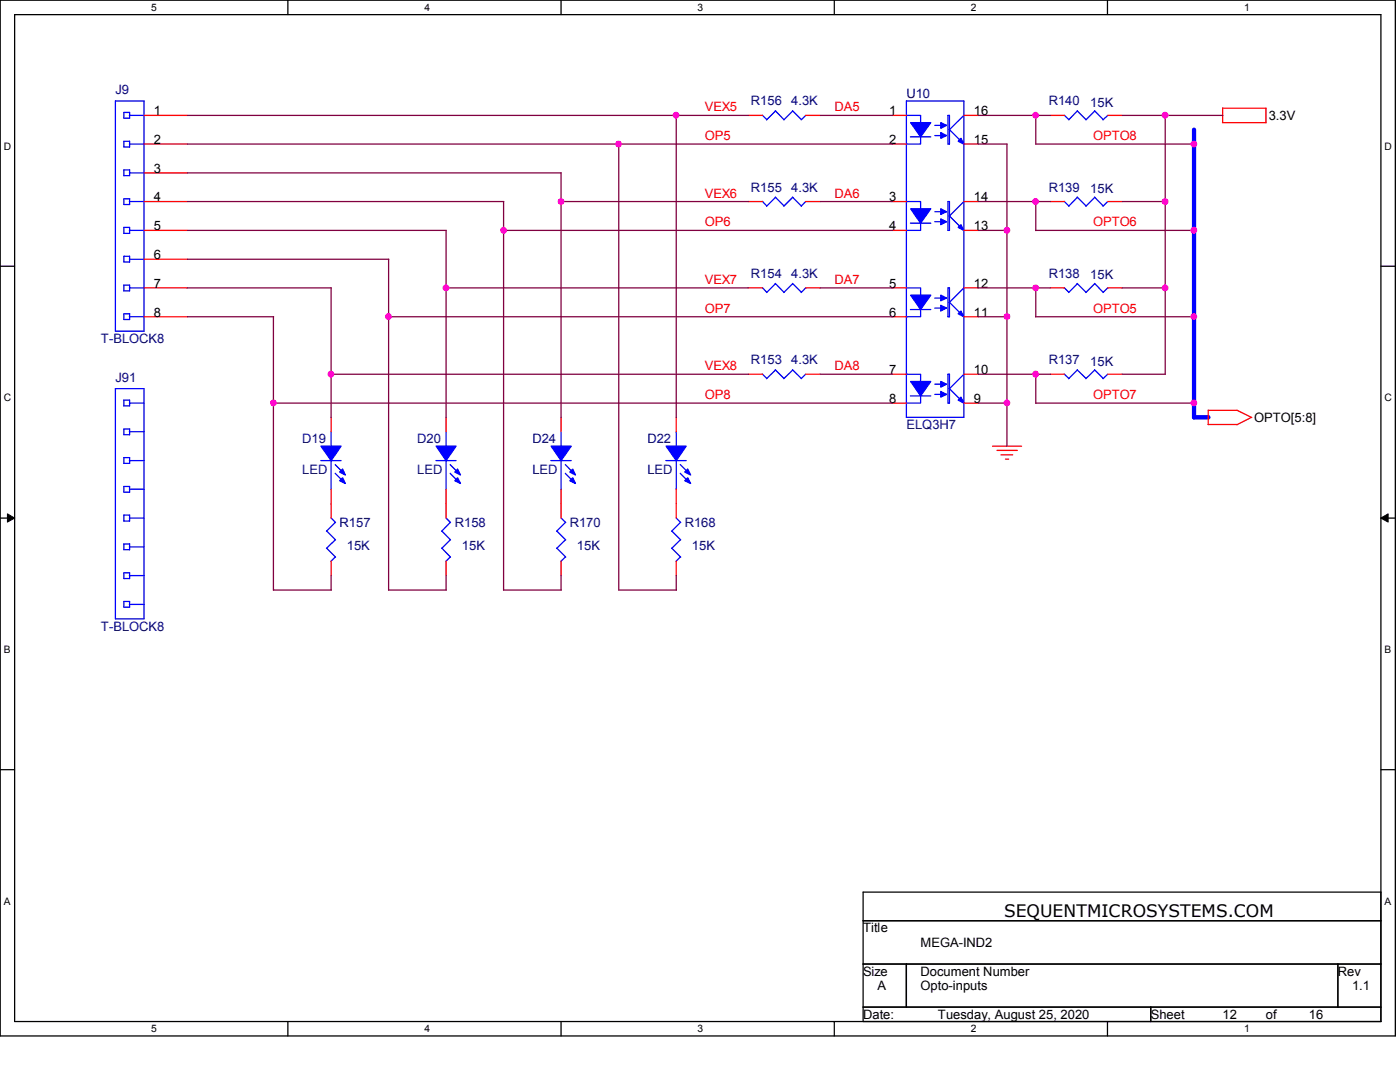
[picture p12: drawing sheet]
<svg xmlns="http://www.w3.org/2000/svg" width="279mm" height="216mm" viewBox="0 0 279 216" stroke-linecap="round" stroke-linejoin="round" font-family="sans-serif">
<path d="M0 0h278.5v206.7h-278.5zM2.9 2.9h272.7v200.9h-272.7z" fill="none" stroke="#000" stroke-width=".25"/>
<g fill="#fff">
<path d="M30.2 .3h1.1v2.3h-1.1z"/>
<path d="M30.2 204.1h1.1v2.3h-1.1z"/>
</g>
<path d="M57.4 0v2.9M57.4 203.8v2.9" fill="none" stroke="#000" stroke-width=".25"/>
<g fill="#fff">
<path d="M84.7 .3h1.1v2.3h-1.1z"/>
<path d="M84.7 204.1h1.1v2.3h-1.1z"/>
</g>
<path d="M112 0v2.9M112 203.8v2.9" fill="none" stroke="#000" stroke-width=".25"/>
<g fill="#fff">
<path d="M139.2 .3h1.1v2.3h-1.1z"/>
<path d="M139.2 204.1h1.1v2.3h-1.1z"/>
</g>
<path d="M166.5 0v2.9M166.5 203.8v2.9" fill="none" stroke="#000" stroke-width=".25"/>
<g fill="#fff">
<path d="M193.8 .3h1.1v2.3h-1.1z"/>
<path d="M193.8 204.1h1.1v2.3h-1.1z"/>
</g>
<path d="M221 0v2.9M221 203.8v2.9" fill="none" stroke="#000" stroke-width=".25"/>
<g fill="#fff">
<path d="M248.3 .3h1.1v2.3h-1.1z"/>
<path d="M248.3 204.1h1.1v2.3h-1.1z"/>
<path d="M.8 28h1.4v2.3h-1.4z"/>
<path d="M276.3 28h1.4v2.3h-1.4z"/>
<path d="M.8 78.2h1.4v2.3h-1.4z"/>
<path d="M276.3 78.2h1.4v2.3h-1.4z"/>
</g>
<path d="M0 53.1h2.9M275.6 53.1h2.9" fill="none" stroke="#000" stroke-width=".25"/>
<g fill="#fff">
<path d="M.8 128.5h1.3v2.2h-1.3z"/>
<path d="M276.3 128.5h1.3v2.2h-1.3z"/>
</g>
<path d="M0 103.4h2.9M275.6 103.4h2.9" fill="none" stroke="#000" stroke-width=".25"/>
<path d="M1.5 102.5l1.4 .9-1.4 .8zM275.6 103.4l1.4-.9v1.7z" fill="#000" stroke="#000" stroke-width=".2"/>
<g fill="#fff">
<path d="M.8 178.7h1.3v2.2h-1.3z"/>
<path d="M276.3 178.7h1.3v2.2h-1.3z"/>
</g>
<path d="M0 153.6h2.9M275.6 153.6h2.9M172.3 178h103.3v25.8h-103.3zM172.3 183.7h103.3M172.3 192.4h103.3M180.9 192.4v8.6M267 192.4v8.6M172.3 201h103.3M229.7 201v2.8" fill="none" stroke="#000" stroke-width=".25"/>
<g fill="none" stroke="#f00" stroke-width=".25">
<path d="M28.7 23h8.7M28.7 28.7h8.7M28.7 34.5h8.7M149.3 23h2.9M160.8 23h2.9M178 23h2.9M178 28.7h2.9M192.4 23h2.8M192.4 28.7h2.8M209.6 23h2.8M221.1 23h2.8M244 24.5h8.6"/>
<path d="M244 21.5v3M244 21.6h8.7M252.6 21.6v2.9M28.7 40.2h8.7M28.7 57.4h8.7M28.7 46h8.7M28.7 51.7h8.7M149.3 40.2h2.9M149.3 57.4h2.9M160.8 40.2h2.9M160.8 57.4h2.9M178 40.2h2.9"/>
<path d="M178 57.4h2.9M178 46h2.9M192.4 40.2h2.8M192.4 57.4h2.8M192.4 46h2.8M209.6 40.2h2.8M209.6 57.4h2.8M221.1 40.2h2.8M221.1 57.4h2.8M28.7 63.2h8.7M149.3 74.7h2.9M160.8 74.7h2.9"/>
<path d="M178 74.7h2.9M178 63.2h2.9M192.4 74.7h2.8M192.4 63.2h2.8M209.6 74.7h2.8M221.1 74.7h2.8M66.1 83.3v2.8M66.1 97.6v5.8M89 83.3v2.8M89 97.6v5.8M112 83.3v2.8M112 97.6v5.8"/>
<path d="M135 83.3v2.8M135 97.6v5.8M178 80.4h2.9M192.4 80.4h2.8M198.1 89h5.8M199 89.9h4M199.8 90.8h2.3M200.7 91.6h.6M241.1 84.7h5.8M241.1 81.8v2.9M241.1 81.9h5.8M246.9 81.9l2.9 1.4"/>
<path d="M249.8 83.3l-3 1.5M66.1 112v2.9M89 112v2.9M112 112v2.9M135 112v2.9"/>
</g>
<g fill="none" stroke="#00f" stroke-width=".25">
<path d="M23 20.2h5.7v45.9h-5.7zM24.7 22.4h1.2v1.2h-1.2zM24.7 28.2h1.2v1.1h-1.2zM24.7 33.9h1.2v1.2h-1.2zM24.7 39.7h1.2v1.1h-1.2zM25.8 23h2.9M25.8 28.7h2.9M25.8 34.5h2.9M152.1 23l.9 .9M154.7 22.1l1.8 1.8M154.7 39.3l1.8 1.8M154.8 22.1l-1.8 1.8"/>
<path d="M154.8 39.4l-1.8 1.7M158.2 22.1l1.7 1.8M158.2 39.3l1.7 1.8M158.2 22.1l-1.8 1.8M158.2 39.4l-1.8 1.7M160.8 23l-.9 .9M180.9 23h2.8v5.7h-2.8M180.9 20.2h11.5v63.1h-11.5zM181.7 27.3h4.1M186.6 25h2.3M186.6 27.1h2.3M189.2 23h.3v5.7h-.3z"/>
<path d="M189.4 25.8l3 2.9M192.4 23l-3 2.9M212.4 23l.9 .9M215 22.1l1.7 1.8M215 39.3l1.7 1.8M215 22.1l-1.7 1.8M215 39.4l-1.7 1.7M218.4 22.1l1.8 1.8M218.4 39.3l1.8 1.8M218.5 22.1l-1.8 1.8M218.5 39.4l-1.8 1.7M221.1 23l-1 .9"/>
<path d="M24.7 45.4h1.2v1.2h-1.2zM24.7 51.1h1.2v1.2h-1.2zM24.7 56.9h1.2v1.1h-1.2zM25.8 40.2h2.9M25.8 46h2.9M25.8 57.4h2.9M25.8 51.7h2.9M152.1 40.2l.9 .9M152.1 57.4l.9 .9M154.7 56.6l1.8 1.7M154.8 56.6l-1.8 1.8M158.2 56.6l1.7 1.7"/>
<path d="M158.2 56.6l-1.8 1.8M160.8 40.2l-.9 .9M160.8 57.4l-.9 1M180.9 40.2h2.8v5.8h-2.8M180.9 57.4h2.8v5.8h-2.8M181.7 44.5h4.1M186.6 42.2h2.3M186.6 44.2h2.3M186.6 59.5h2.3M189.2 40.2h.3v5.8h-.3zM189.2 57.4h.3v5.8h-.3zM189.4 43.1l3 2.9"/>
<path d="M192.4 40.2l-3 2.9M192.4 57.4l-3 3M212.4 57.4l.9 .9M212.4 40.2l.9 .9M216.7 58.3l-1.7-1.7-1.7 1.8M218.4 56.6l1.8 1.7M218.5 56.6l-1.8 1.8M221.1 57.4l-1 1M221.1 40.2l-1 .9M23 77.6h5.7v45.9h-5.7zM24.7 79.8h1.2v1.2h-1.2zM24.7 62.6h1.2v1.2h-1.2z"/>
<path d="M25.8 63.2h2.9M152.1 74.6l.9 .9M154.7 73.8l1.8 1.7M154.8 73.8l-1.8 1.8M158.2 73.8l1.7 1.7M158.2 73.8l-1.8 1.8M160.8 74.7l-.9 .9M180.9 74.7h2.8v5.7h-2.8M181.7 79h4.1M181.7 61.8h4.1M186.6 78.7h2.3M186.6 76.7h2.3"/>
<path d="M186.6 61.5h2.3M189.2 74.7h.3v5.7h-.3zM189.4 77.5l3 2.9M189.4 60.3l3 2.9M192.4 74.7l-3 2.9M212.4 74.6l.9 .9M215 73.8l1.7 1.7M215 73.8l-1.7 1.8M218.4 73.8l1.8 1.7M218.5 73.8l-1.8 1.8M221.1 74.7l-1 .9M24.7 85.6h1.2v1.1h-1.2z"/>
<path d="M24.7 91.3h1.2v1.2h-1.2zM24.7 97.1h1.2v1.1h-1.2zM25.8 80.4h2.9M25.8 86.1h2.9M25.8 97.6h2.9M25.8 91.9h2.9M64 91.9h4.1M66.1 86.1v3M66.1 91.9v5.8M66.9 92.7l1.8 1.8M66.9 94.4l1.8 1.8M87 91.9h4"/>
<path d="M89 86.1v3M89 91.9v5.8M89.8 92.7l1.8 1.8M89.8 94.4l1.8 1.8M109.9 91.9h4.1M112 86.1v3M112 91.9v5.8M112.8 92.7l1.8 1.8M112.8 94.4l1.8 1.8M132.9 91.9h4M135 86.1v3M135 91.9v5.8"/>
<path d="M135.8 92.7l1.7 1.8M135.8 94.4l1.7 1.8M24.7 102.8h1.2v1.2h-1.2zM24.7 108.5h1.2v1.2h-1.2zM24.7 114.3h1.2v1.1h-1.2zM25.8 114.9h2.9M25.8 109.1h2.9M25.8 103.4h2.9M65.2 106l1.8 1.7M65.2 109.4l1.8 1.8M66.1 103.4l.9 .9M66.9 104.2l-1.7 1.8"/>
<path d="M66.9 107.7l-1.7 1.7M66.9 111.1l-.9 .9M88.2 106l1.7 1.7M88.2 109.4l1.7 1.8M89 103.4l.9 .9M89.9 104.2l-1.8 1.8M89.9 107.7l-1.8 1.7M89.9 111.1l-.9 .9M111.1 106l1.8 1.7M111.1 109.4l1.8 1.8M112 103.4l.9 .9M112.9 104.2l-1.8 1.8"/>
<path d="M112.9 107.7l-1.8 1.7M112.9 111.1l-1 .9M134.1 106l1.7 1.7M134.1 109.4l1.7 1.8M135 103.4l.8 .9M135.8 104.2l-1.8 1.8M135.8 107.7l-1.8 1.7M135.8 111.1l-.9 .9M24.7 120h1.2v1.2h-1.2zM25.8 120.6h2.9"/>
</g>
<g fill="#00f" stroke="#00f" stroke-width=".25">
<path d="M64.1 89h4l-2 2.9z" fill-rule="evenodd"/>
<path d="M68.4 95.3l.5 1.2-1.1-.6z" fill-rule="evenodd"/>
<path d="M68.4 93.6l.5 1.2-1.1-.6z" fill-rule="evenodd"/>
<path d="M110 89h4l-2 2.9z" fill-rule="evenodd"/>
<path d="M114.3 95.3l.6 1.2-1.2-.6z" fill-rule="evenodd"/>
<path d="M113.7 94.2l.6-.6 .6 1.2z" fill-rule="evenodd"/>
<path d="M181.7 76.1h4.1l-2.1 2.9z" fill-rule="evenodd"/>
<path d="M187.7 78.1l1.2 .6-1.2 .5z" fill-rule="evenodd"/>
<path d="M187.7 76.1l1.2 .6-1.2 .6z" fill-rule="evenodd"/>
<path d="M191.8 79.2l.6 1.2-1.2-.6z" fill-rule="evenodd"/>
<path d="M191.8 27.6l.6 1.1-1.2-.5z" fill-rule="evenodd"/>
<path d="M181.7 24.5h4.1l-2.1 2.8z" fill-rule="evenodd"/>
<path d="M187.7 24.5l1.2 .5-1.2 .6z" fill-rule="evenodd"/>
<path d="M187.7 26.5l1.2 .6-1.2 .5z" fill-rule="evenodd"/>
<path d="M191.8 44.8l.6 1.2-1.2-.6z" fill-rule="evenodd"/>
<path d="M181.7 41.7h4.1l-2.1 2.8z" fill-rule="evenodd"/>
<path d="M187.7 41.7l1.2 .5-1.2 .6z" fill-rule="evenodd"/>
<path d="M187.7 43.7l1.2 .5-1.2 .6z" fill-rule="evenodd"/>
<path d="M191.2 62.6l.6-.5 .6 1.1z" fill-rule="evenodd"/>
<path d="M187.7 58.9l1.2 .6-1.2 .5z" fill-rule="evenodd"/>
<path d="M187.7 60.9l1.2 .6-1.2 .6z" fill-rule="evenodd"/>
<path d="M181.7 58.9h4.1l-2.1 2.9z" fill-rule="evenodd"/>
<path d="M132.9 89h4l-1.9 2.9z" fill-rule="evenodd"/>
<path d="M137.2 95.3l.6 1.2-1.1-.6z" fill-rule="evenodd"/>
<path d="M137.2 93.6l.6 1.2-1.1-.6z" fill-rule="evenodd"/>
<path d="M87 89h4l-2 2.9z" fill-rule="evenodd"/>
<path d="M91.3 95.3l.6 1.2-1.1-.6z" fill-rule="evenodd"/>
<path d="M91.3 93.6l.6 1.2-1.1-.6z" fill-rule="evenodd"/>
</g>
<path d="M238.3 25.9v57.4M238.3 83.3h2.9" fill="none" stroke="#00f" stroke-width=".85"/>
<g fill="none" stroke="#800040" stroke-width=".25">
<path d="M37.3 34.5h74.7M37.3 23h112.1M37.4 28.7h140.7M112 34.5v48.8M123.5 28.7v89h11.5M135 23v60.3M163.7 23h14.4M195.2 28.7h5.8M195.2 23h14.4M201 28.7v60.4M206.7 28.7h31.6M206.7 23v5.8"/>
<path d="M223.9 23h20.2M232.5 23v51.7M37.4 57.4h28.7M37.4 40.2h63.1M37.4 46h51.7M37.4 51.7h40.2M66.1 57.4v25.9M77.6 51.7v66h11.5M89 57.4h60.4M89 46v37.3M100.5 40.2v77.5h11.5M100.5 46h77.6"/>
<path d="M112 40.2h37.4M163.7 57.4h14.4M163.7 40.2h14.4M195.2 57.4h14.4M195.2 40.2h14.4M195.2 46h5.8M206.7 40.2v5.8M206.7 57.4v5.8M206.7 46h31.6M223.9 57.4h8.7M223.9 40.2h8.7M37.4 63.2h17.2"/>
<path d="M54.6 63.2v54.5h11.5M66.1 74.7h83.3M77.6 63.2h100.5M163.7 74.7h14.4M195.2 74.7h14.4M195.2 63.2h5.8M206.7 74.7v5.8M206.7 63.2h31.6M223.9 74.7h8.7M54.6 80.4h123.5M195.2 80.4h5.8M206.7 80.4h31.6"/>
<path d="M66.1 114.9v2.9M89 114.9v2.9M112 114.9v2.9M135 114.9v2.9"/>
</g>
<g fill="#f0f" stroke="#f0f" stroke-width=".25">
<circle cx="123.4" cy="28.7" r=".55"/>
<circle cx="66" cy="74.7" r=".56"/>
<circle cx="201" cy="80.4" r=".55"/>
<circle cx="206.7" cy="57.4" r=".55"/>
<circle cx="206.7" cy="23" r=".55"/>
<circle cx="201" cy="63.2" r=".55"/>
<circle cx="134.9" cy="23" r=".55"/>
<circle cx="89" cy="57.4" r=".56"/>
<circle cx="238.3" cy="63.2" r=".55"/>
<circle cx="112" cy="40.2" r=".55"/>
<circle cx="232.5" cy="57.4" r=".56"/>
<circle cx="206.7" cy="74.7" r=".56"/>
<circle cx="77.5" cy="63.2" r=".55"/>
<circle cx="232.5" cy="23" r=".56"/>
<circle cx="232.5" cy="40.2" r=".56"/>
<circle cx="54.6" cy="80.4" r=".55"/>
<circle cx="238.3" cy="80.4" r=".55"/>
<circle cx="200.9" cy="46" r=".56"/>
<circle cx="206.7" cy="40.2" r=".55"/>
<circle cx="100.5" cy="46" r=".56"/>
<circle cx="238.2" cy="46" r=".56"/>
<circle cx="238.3" cy="28.7" r=".55"/>
</g>
<text font-size="3.4" x="200.4" y="182.9">SEQUENTMICROSYSTEMS.COM</text>
<g font-size="2.6" fill="#000080">
<text x="23" y="18.8">J9</text>
<text x="149.9" y="21">R156</text>
<text x="157.9" y="21">4.3K</text>
<text x="180.9" y="19.6">U10</text>
<text x="209.3" y="21">R140</text>
<text x="217.6" y="21.3">15K</text>
<text x="149.9" y="38.3">R155</text>
<text x="157.9" y="38.3">4.3K</text>
<text x="209.3" y="38.3">R139</text>
<text x="217.6" y="38.5">15K</text>
<text x="149.9" y="55.5">R154</text>
<text x="157.9" y="55.5">4.3K</text>
<text x="209.3" y="55.5">R138</text>
<text x="217.6" y="55.8">15K</text>
<text x="20.2" y="68.4">T-BLOCK8</text>
<text x="23" y="76.2">J91</text>
<text x="149.9" y="72.7">R153</text>
<text x="157.9" y="72.7">4.3K</text>
<text x="209.3" y="72.7">R137</text>
<text x="217.6" y="73">15K</text>
<text x="60.3" y="88.5">D19</text>
<text x="83.3" y="88.5">D20</text>
<text x="106.3" y="88.5">D24</text>
<text x="129.2" y="88.5">D22</text>
<text x="180.9" y="85.6">ELQ3H7</text>
<text x="60.3" y="94.5">LED</text>
<text x="83.3" y="94.5">LED</text>
<text x="106.3" y="94.5">LED</text>
<text x="129.2" y="94.5">LED</text>
<text x="67.8" y="105.1">R157</text>
<text x="90.8" y="105.1">R158</text>
<text x="113.7" y="105.1">R170</text>
<text x="136.6" y="105.1">R168</text>
<text x="69.2" y="109.7">15K</text>
<text x="92.2" y="109.7">15K</text>
<text x="115.1" y="109.7">15K</text>
<text x="138.1" y="109.7">15K</text>
<text x="20.2" y="125.8">T-BLOCK8</text>
</g>
<g font-size="2.6">
<text x="30.7" y="23">1</text>
<text x="177.5" y="23">1</text>
<text x="194.3" y="23">16</text>
<text x="253.2" y="23.9">3.3V</text>
<text x="30.7" y="28.7">2</text>
<text x="177.5" y="28.7">2</text>
<text x="194.3" y="28.7">15</text>
<text x="30.7" y="34.5">3</text>
<text x="30.7" y="40.2">4</text>
<text x="177.5" y="40.2">3</text>
<text x="194.3" y="40.2">14</text>
<text x="30.7" y="45.9">5</text>
<text x="177.5" y="45.9">4</text>
<text x="194.3" y="45.9">13</text>
<text x="30.7" y="51.7">6</text>
<text x="30.7" y="57.4">7</text>
<text x="177.5" y="57.4">5</text>
<text x="194.3" y="57.4">12</text>
<text x="30.7" y="63.2">8</text>
<text x="177.5" y="63.2">6</text>
<text x="194.3" y="63.2">11</text>
<text x="177.5" y="74.6">7</text>
<text x="194.3" y="74.6">10</text>
<text x="177.5" y="80.4">8</text>
<text x="194.3" y="80.4">9</text>
<text x="250.3" y="84.2">OPTO[5:8]</text>
<text x="172.3" y="186.1">Title</text>
<text x="183.7" y="188.9">MEGA-IND2</text>
<text x="172.3" y="194.7">Size</text>
<text x="175.1" y="197.6">A</text>
<text x="183.7" y="197.6">Opto-inputs</text>
<text x="183.7" y="194.7">Document Number</text>
<text x="267" y="194.7">Rev</text>
<text x="269.8" y="197.6">1.1</text>
<text x="172.3" y="203.3">Date:</text>
<text x="187.2" y="203.3">Tuesday, August 25, 2020</text>
<text x="229.7" y="203.3">Sheet</text>
<text x="244" y="203.3">12</text>
<text x="252.6" y="203.3">of</text>
<text x="261.2" y="203.3">16</text>
</g>
<g font-size="2.6" fill="#f00">
<text x="140.7" y="22.2">VEX5</text>
<text x="166.5" y="22.2">DA5</text>
<text x="140.7" y="27.9">OP5</text>
<text x="218.2" y="27.9">OPTO8</text>
<text x="140.7" y="39.4">VEX6</text>
<text x="166.5" y="39.4">DA6</text>
<text x="140.7" y="45.1">OP6</text>
<text x="218.2" y="45.1">OPTO6</text>
<text x="140.7" y="56.6">VEX7</text>
<text x="166.5" y="56.6">DA7</text>
<text x="140.7" y="62.4">OP7</text>
<text x="218.2" y="62.4">OPTO5</text>
<text x="140.7" y="73.8">VEX8</text>
<text x="166.5" y="73.8">DA8</text>
<text x="140.7" y="79.6">OP8</text>
<text x="218.2" y="79.6">OPTO7</text>
</g>
<g font-size="2">
<text x="30.2" y="2.2">5</text>
<text x="84.7" y="2.2">4</text>
<text x="139.2" y="2.2">3</text>
<text x="193.7" y="2.2">2</text>
<text x="248.3" y="2.2">1</text>
<text x=".8" y="29.9">D</text>
<text x="276.3" y="29.9">D</text>
<text x=".8" y="80.1">C</text>
<text x="276.3" y="80.1">C</text>
<text x=".8" y="130.3">B</text>
<text x="276.3" y="130.3">B</text>
<text x=".8" y="180.5">A</text>
<text x="276.3" y="180.5">A</text>
<text x="30.2" y="206">5</text>
<text x="84.7" y="206">4</text>
<text x="139.2" y="206">3</text>
<text x="193.7" y="206">2</text>
<text x="248.3" y="206">1</text>
</g>
</svg>
